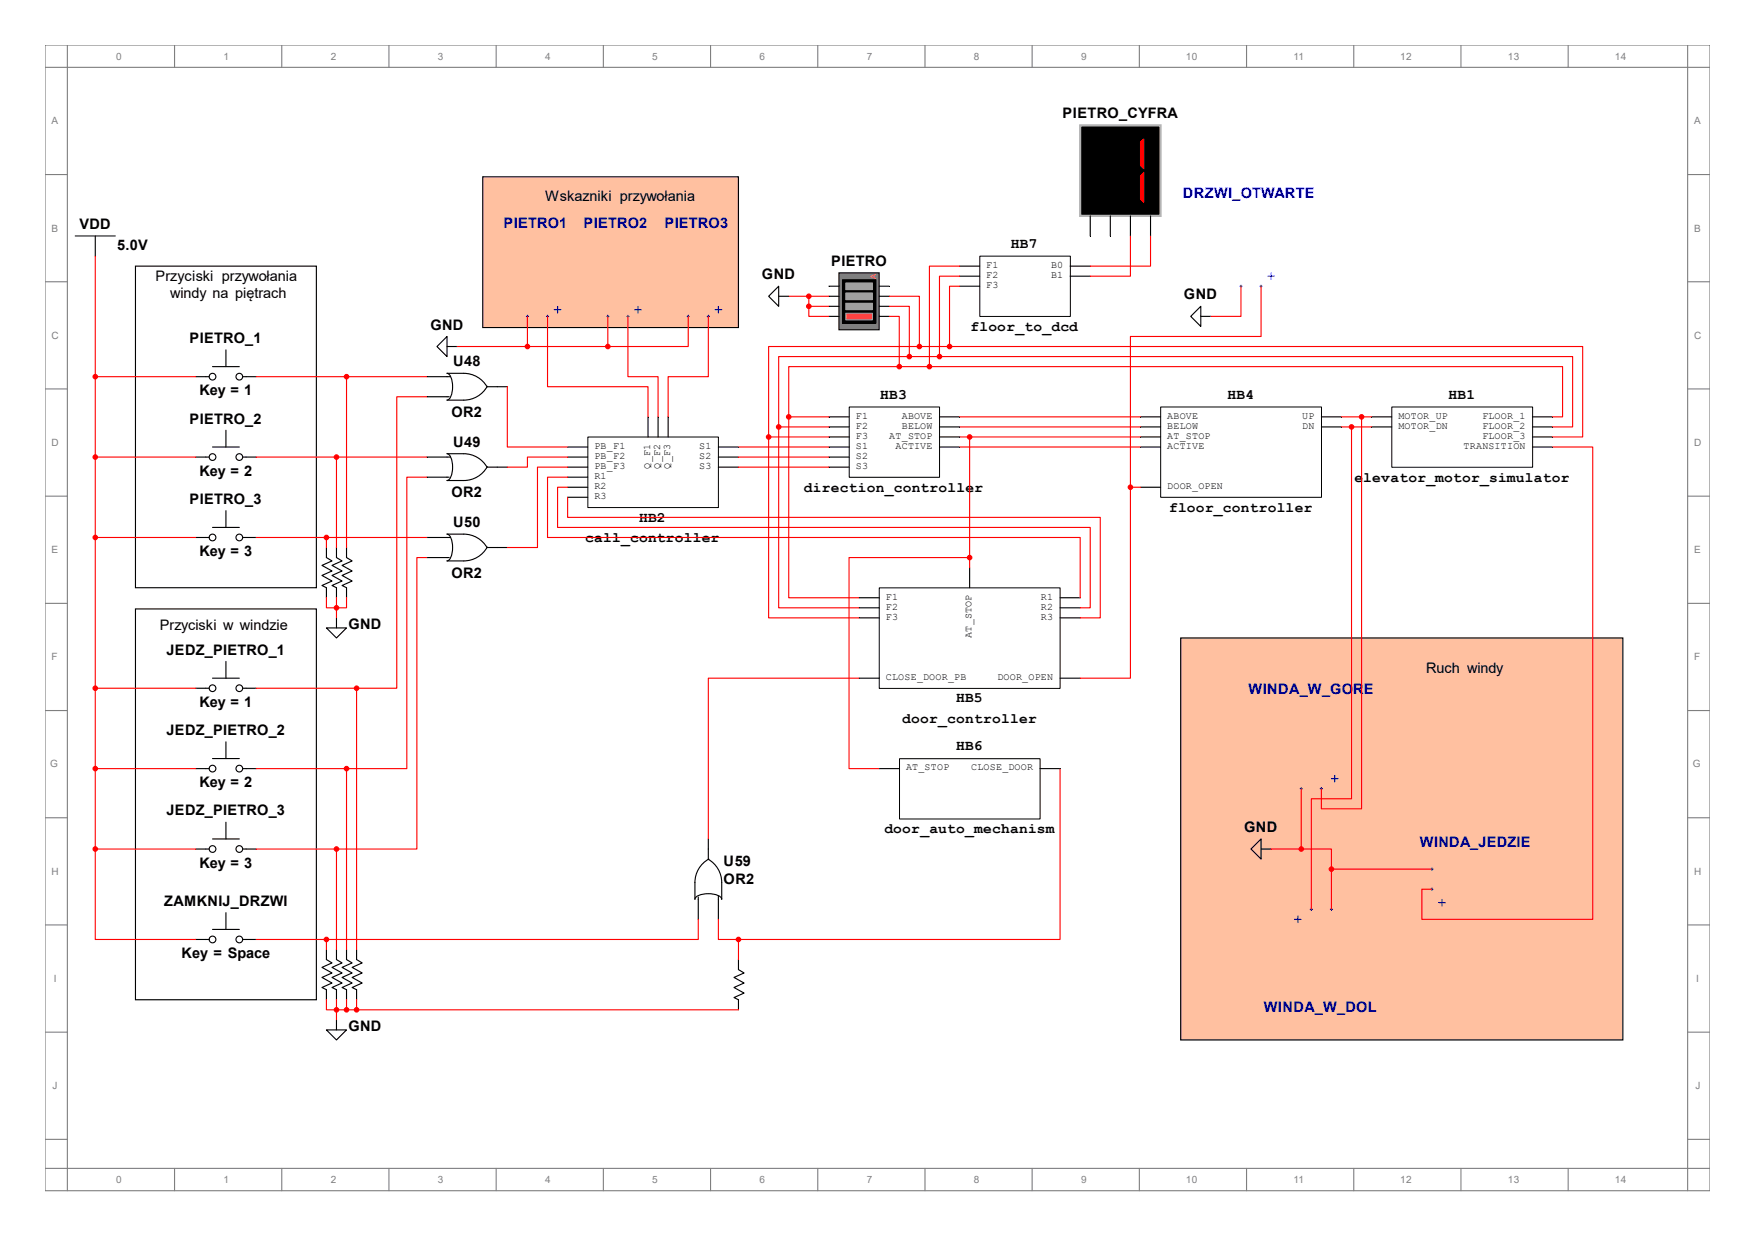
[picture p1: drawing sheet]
<svg xmlns="http://www.w3.org/2000/svg" width="297mm" height="210mm" viewBox="0 0 297 210" stroke-linecap="round" stroke-linejoin="round" font-family="sans-serif">
<g fill="none" stroke="#808080" stroke-width=".19">
<path d="M7.6 7.6h281.8v193.9h-281.8zM7.6 11.4h281.8M11.4 7.6v193.9M29.5 7.6v3.8M47.7 7.6v3.8M65.8 7.6v3.8M84 7.6v3.8M102.1 7.6v3.8M120.3 7.6v3.8M138.4 7.6v3.8M156.5 7.6v3.8M174.7 7.6v3.8"/>
<path d="M192.8 7.6v3.8M211 7.6v3.8M229.1 7.6v3.8M247.2 7.6v3.8M265.4 7.6v3.8M285.6 7.6v193.9M7.6 29.5h3.8M285.6 29.5h3.8M7.6 47.7h3.8M285.6 47.7h3.8M7.6 65.8h3.8M285.6 65.8h3.8"/>
<path d="M7.6 84h3.8M285.6 84h3.8M7.6 102.1h3.8M285.6 102.1h3.8M7.6 120.2h3.8M7.6 138.4h3.8M285.6 120.2h3.8M285.6 138.4h3.8M7.6 156.5h3.8M285.6 156.5h3.8M7.6 174.7h3.8M285.6 174.7h3.8"/>
<path d="M7.6 192.8h3.8M7.6 197.7h281.8M29.5 197.7v3.8M47.7 197.7v3.8M65.8 197.7v3.8M84 197.7v3.8M102.1 197.7v3.8M120.3 197.7v3.8M138.4 197.7v3.8M156.5 197.7v3.8M174.7 197.7v3.8M192.8 197.7v3.8"/>
<path d="M211 197.7v3.8M229.1 197.7v3.8M247.2 197.7v3.8M265.4 197.7v3.8M285.6 192.8h3.8"/>
</g>
<g fill="#ffc0a0" stroke="#000" stroke-width=".19">
<path d="M81.7 29.9h43.3v25.5h-43.3z" fill-rule="evenodd"/>
<path d="M199.8 108h74.9v68h-74.9z" fill-rule="evenodd"/>
</g>
<g fill="none" stroke="#000" stroke-width=".19">
<path d="M16.1 39.9v3.4M22.9 45h30.6v54.5h-30.6zM38.2 59.2v2.8M33.1 77.4h2.3M33.1 63.7h2.3M36 75.6h4.5M36 62h4.5M38.2 72.8v2.8M41.1 77.4h2.2M41.1 63.7h2.2M72.3 77.4h3.9M72.3 63.7h3.9"/>
<path d="M72.3 67.1h3.7M82.5 79.1h3.4M82.5 65.4h3.4M82.5 65.4a4.5 4.5 0 0 1-4 2.3h-2.8a2.12 2.12 0 0 0 .9-2.3 2.12 2.12 0 0 0-.9-2.2 8.5 8.5 0 0 1 4.8 .4 4.5 4.5 0 0 1 1.9 1.9M82.5 79a4.5 4.5 0 0 1-4 2.3h-2.8a2.12 2.12 0 0 0 .9-2.2 2.12 2.12 0 0 0-.9-2.3 8.5 8.5 0 0 1 4.8 .4 4.5 4.5 0 0 1 1.9 1.9M96.1 75.6h3.4M96.1 77.4h3.4M96.1 79.1h3.4M109.7 70.5v3.4M111.4 70.5v3.4M113.1 70.5v3.4M121.6 75.6h3.4"/>
<path d="M121.6 77.4h3.4M121.6 79.1h3.4M140.3 72.2h3.4M140.3 70.5h3.4M140.3 75.6h3.4M140.3 73.9h3.4M140.3 77.4h3.4M140.3 79.1h3.4M159 72.2h3.4M159 70.5h3.4M159 75.6h3.4M159 73.9h3.4"/>
<path d="M193 72.2h3.4M193 70.5h3.4M193 75.6h3.4M193 73.9h3.4M223.6 72.2h3.4M223.6 70.5h3.4M232.1 72.2h3.4M232.1 70.5h3.4M259.3 72.2h3.4M259.3 70.5h3.4M259.3 75.6h3.4M259.3 73.9h3.4"/>
<path d="M33.1 91h2.3M36 89.3h4.5M38.2 86.4v2.9M41.1 91h2.2M55.2 92.7v1.7l1 .5-1.7 .8 1.7 .9-1.7 .8 1.7 .9-1.7 .8 .7 .4v1.7M56.9 92.7v1.7l1 .5-1.7 .8 1.7 .9-1.7 .8 1.7 .9-1.7 .8 .7 .4v1.7M58.6 92.7v1.7l1 .5-1.7 .8 1.7 .9-1.7 .8 1.7 .9-1.7 .8 .7 .4v1.7M72.3 80.8h3.7M72.3 91h3.9M72.3 94.4h3.7M82.5 92.7h3.4M82.5 92.6a4.5 4.5 0 0 1-4 2.3h-2.8a2.12 2.12 0 0 0 .9-2.2 2.12 2.12 0 0 0-.9-2.3 8.6 8.6 0 0 1 4.8 .4 4.5 4.5 0 0 1 1.9 1.9"/>
<path d="M96.1 80.8h3.4M96.1 82.5h3.4M96.1 84.2h3.4M164.1 96.1v3.4M193 82.5h3.4M22.9 103.1h30.6v66.1h-30.6zM33.1 116.5h2.3M36 114.8h4.5M38.2 111.9v2.9M41.1 116.5h2.2M55.2 106.3h3.4l-1.7 1.7zM56.9 104.6v1.7"/>
<path d="M145.4 101.2h3.4M145.4 102.9h3.4M145.4 104.6h3.4M145.4 114.8h3.4M179.4 101.2h3.4M179.4 102.9h3.4M179.4 104.6h3.4M179.4 114.8h3.4M33.1 130.1h2.3M36 128.4h4.5M38.2 125.5v2.9M38.2 139.1v2.9"/>
<path d="M41.1 130.1h2.2M148.8 130.1h3.4M176 130.1h3.4M33.1 159h2.3M33.1 143.7h2.3M36 157.3h4.5M36 142h4.5M38.2 154.5v2.8M41.1 159h2.2M41.1 143.7h2.2M118.2 151.8v3.8M119.9 142v3.4"/>
<path d="M120 145.4a4.5 4.5 0 0 0-2.4 3.9v2.9a2.12 2.12 0 0 1 2.3-1 2.12 2.12 0 0 1 2.2 1 8.5 8.5 0 0 0-.4-4.8 4.5 4.5 0 0 0-1.8-2M121.6 151.6v4M55.2 174.3h3.4l-1.7 1.7zM55.2 160.7v1.7l1 .6-1.7 .7 1.7 1-1.7 .7 1.7 1-1.7 .7 .7 .4v1.7M56.9 160.7v1.7l1 .6-1.7 .7 1.7 1-1.7 .7 1.7 1-1.7 .7 .7 .4v1.7M56.9 172.6v1.7M58.6 160.7v1.7l1 .6-1.7 .7 1.7 1-1.7 .7 1.7 1-1.7 .7 .7 .4v1.7M60.3 160.7v1.7l1 .6-1.7 .7 1.7 1-1.7 .7 1.7 1-1.7 .7 .7 .4v1.7M125 162.4v1.7l.9 .6-1.7 .7 1.7 1-1.7 .7 1.7 1-1.7 .7 .8 .4v1.7"/>
<circle cx="36" cy="63.7" r=".57"/>
<circle cx="36" cy="77.3" r=".57"/>
<circle cx="40.5" cy="77.3" r=".57"/>
<circle cx="40.5" cy="63.7" r=".57"/>
<circle cx="36" cy="91" r=".57"/>
<circle cx="40.5" cy="91" r=".57"/>
<circle cx="36" cy="116.5" r=".57"/>
<circle cx="40.5" cy="116.5" r=".57"/>
<circle cx="36" cy="130.1" r=".57"/>
<circle cx="40.5" cy="130.1" r=".57"/>
<circle cx="36" cy="143.7" r=".57"/>
<circle cx="36" cy="159" r=".57"/>
<circle cx="40.5" cy="143.7" r=".57"/>
<circle cx="40.5" cy="159" r=".57"/>
</g>
<path d="M12.7 39.9h6.8M99.5 74h22.1v11.9h-22.1zM143.7 68.9h15.3v11.9h-15.3zM196.4 68.9h27.2v15.3h-27.2zM235.5 68.9h23.9v10.2h-23.9zM148.8 99.5h30.6v17h-30.6zM152.2 128.4h23.8v10.2h-23.8z" fill="none" stroke="#000" stroke-width=".17"/>
<g fill="none" stroke="#f00" stroke-width=".19">
<path d="M16.1 43.3v100.4M16.1 77.4h17M16.1 63.7h17M43.3 77.4h29M43.3 63.7h29M56.9 77.4v15.3M58.6 63.7v29M72.3 67.1h-5.2v49.4h-6.8M85.9 65.4v10.2h10.2M96.1 77.4h-6.8v1.7h-3.4M96.1 79.1h-5.1v13.6h-5.1M125 75.6h15.3"/>
<path d="M125 79.1h15.3M125 77.4h15.3M140.3 73.9h-10.2v30.7h15.3M140.3 72.2h-8.5v30.7h13.6M140.3 70.5h-6.8v30.7h11.9M162.4 70.5h30.6M162.4 72.2h30.6M162.4 75.6h30.6M162.4 73.9h30.6M164.1 73.9v22.2M16.1 91h17M43.3 91h29"/>
<path d="M55.2 91v1.7M72.3 94.4h-1.7v49.3h-13.7M72.3 80.8h-3.5v49.3h-10.2M96.1 84.2v3.4h90.1v17h-3.4M96.1 82.5h-1.7v6.8h90.1v13.6h-1.7M96.1 80.8h-3.4v10.2h90.1v10.2M164.1 94.4h-20.4v35.7h5.1M16.1 116.5h17M43.3 116.5h17M55.2 101.2v1.7h3.4v-1.7M56.9 101.2v3.4M60.3 116.5v44.2"/>
<path d="M145.4 114.8h-25.5v27.2M16.1 130.1h17M43.3 130.1h15.3M58.6 130.1v30.6M179.4 130.1v28.9h-54.4M16.1 143.7v15.3h17M16.1 143.7h17M43.3 143.7h13.6M43.3 159h11.9M55.2 159v1.7M56.9 143.7v17M118.2 155.6v3.4h-63"/>
<path d="M121.6 155.6v3.4h3.4M125 159v3.4M55.2 169.2v1.7h69.8M56.9 169.2v3.4M58.6 169.2v1.7M60.3 169.2v1.7"/>
</g>
<g fill="#f00" stroke="#f00" stroke-width=".19">
<circle cx="16.1" cy="63.7" r=".38"/>
<circle cx="16.1" cy="77.3" r=".38"/>
<circle cx="130.1" cy="73.9" r=".38"/>
<circle cx="131.8" cy="72.2" r=".38"/>
<circle cx="133.5" cy="70.5" r=".38"/>
<circle cx="164.1" cy="73.9" r=".38"/>
<circle cx="16.1" cy="91" r=".38"/>
<circle cx="16.1" cy="116.5" r=".38"/>
<circle cx="16.1" cy="130.1" r=".38"/>
<circle cx="16.1" cy="143.7" r=".38"/>
<circle cx="56.9" cy="102.9" r=".38"/>
<circle cx="56.9" cy="170.9" r=".38"/>
<circle cx="58.6" cy="170.9" r=".38"/>
<circle cx="55.2" cy="91" r=".38"/>
<circle cx="56.9" cy="77.3" r=".38"/>
<circle cx="58.6" cy="63.7" r=".38"/>
<circle cx="56.9" cy="143.7" r=".38"/>
<circle cx="58.6" cy="130.1" r=".38"/>
<circle cx="60.3" cy="116.5" r=".38"/>
<circle cx="164.1" cy="94.4" r=".38"/>
<circle cx="55.2" cy="159" r=".38"/>
<circle cx="60.3" cy="170.9" r=".38"/>
<circle cx="125" cy="159" r=".38"/>
</g>
<path d="M142 46.2h6.8v9.6h-6.8z" fill-rule="evenodd" fill="#808080" stroke="#000" stroke-width=".19"/>
<path d="M142.6 47.4h5.7v7.3h-5.7z" fill="#000"/>
<path d="M142.6 47.3h5.7v7.4h-5.7z" fill="none" stroke="#000" stroke-width=".17"/>
<path d="M143.2 47.9h4.5v1.1h-4.5z" fill="#a0a0a4"/>
<path d="M143.1 47.9h4.6v1.1h-4.6z" fill="none" stroke="#a0a0a4" stroke-width=".17"/>
<path d="M143.2 49.6h4.5v1.1h-4.5z" fill="#a0a0a4"/>
<path d="M143.1 49.6h4.6v1.1h-4.6z" fill="none" stroke="#a0a0a4" stroke-width=".17"/>
<path d="M143.2 51.4h4.5v1h-4.5z" fill="#a0a0a4"/>
<path d="M143.1 51.3h4.6v1.1h-4.6z" fill="none" stroke="#a0a0a4" stroke-width=".17"/>
<path d="M143.2 53h4.5v1.1h-4.5z" fill="#a0a0a4"/>
<path d="M143.1 53h4.6v1.1h-4.6z" fill="none" stroke="#a0a0a4" stroke-width=".17"/>
<path d="M143.4 53.2h4.1v.7h-4.1z" fill="#ff8000"/>
<path d="M143.3 53.2h4.2v.7h-4.2z" fill="none" stroke="#ff8000" stroke-width=".17"/>
<g fill="none" stroke="#000" stroke-width=".19">
<path d="M184.5 36.5v3.4M187.9 36.5v3.4M191.3 36.5v3.4M194.7 36.5v3.4M130.1 50.1l1.7-1.7v3.4zM131.8 50.1h1.7M140.3 48.4h1.7M140.3 50.1h1.7M140.3 51.8h1.7M140.3 53.5h1.7M148.8 48.4h1.7M148.8 50.1h1.7"/>
<path d="M148.8 51.8h1.7M148.8 53.5h1.7M162.4 48.4h3.4M162.4 45h3.4M162.4 46.7h3.4M181.1 45h3.4M181.1 46.7h3.4"/>
</g>
<g fill="#f00" stroke="#f00" stroke-width=".19">
<circle cx="136.9" cy="50.1" r=".38"/>
<circle cx="136.9" cy="51.8" r=".38"/>
<circle cx="152.2" cy="62" r=".38"/>
<circle cx="153.9" cy="60.3" r=".38"/>
<circle cx="155.6" cy="58.6" r=".38"/>
<circle cx="157.3" cy="62" r=".38"/>
<circle cx="159" cy="60.3" r=".38"/>
<circle cx="160.7" cy="58.6" r=".38"/>
</g>
<g fill="none" stroke="#f00" stroke-width=".19">
<path d="M191.3 39.9v6.8h-6.8M194.7 39.9v5.1h-10.2M133.5 50.1h6.8M136.9 51.8v1.7h3.4M136.9 51.8h3.4M136.9 50.1v1.7M150.5 53.5h1.7v8.5M150.5 51.8h3.4v8.5M150.5 50.1h5.1v8.5M155.6 58.6h-25.5v15.3M155.6 58.6h5.1M160.7 58.6h107.1v15.3h-5.1"/>
<path d="M162.4 45h-5.1v17M162.4 46.7h-3.4v13.6M162.4 48.4h-1.7v10.2M152.2 62h-18.7v8.5M152.2 62h5.1M153.9 60.3h-22.1v11.9M153.9 60.3h5.1M157.3 62h107.1v8.5h-1.7M159 60.3h107.1v11.9h-3.4"/>
</g>
<path d="M182.8 21.2h13.6v15.3h-13.6z" fill-rule="evenodd" fill="#000" stroke="#b4b4b4" stroke-width=".38"/>
<g fill="#f00" stroke="#f00" stroke-width=".17">
<path d="M193 24.1l.6-.6v5.1l-.6-.6z" fill-rule="evenodd"/>
<path d="M193 29.7l.6-.5v5.1l-.6-.6z" fill-rule="evenodd"/>
</g>
<path d="M165.8 43.3h15.3v10.3h-15.3z" fill="none" stroke="#000" stroke-width=".17"/>
<path d="M225.3 131.8h1.2M225.9 131.2v1.1" fill="none" stroke="#00f" stroke-width=".19"/>
<path d="M223.4 133.5h.4M223.6 133.3v.4" fill="none" stroke="#00f" stroke-width=".19"/>
<path d="M220 133.5h.4M220.2 133.3v.4" fill="none" stroke="#00f" stroke-width=".19"/>
<path d="M214.6 46.7h1.1M215.1 46.2v1.1" fill="none" stroke="#00f" stroke-width=".17"/>
<path d="M213.2 48.4h.4M213.4 48.2v.4" fill="none" stroke="#00f" stroke-width=".19"/>
<path d="M93.8 52.4h1.1M94.4 51.8v1.2M209.8 48.4h.4M210 48.2v.4" fill="none" stroke="#00f" stroke-width=".19"/>
<path d="M92.5 53.5h.4M92.7 53.4v.3" fill="none" stroke="#00f" stroke-width=".19"/>
<path d="M89.1 53.5h.3M89.3 53.4v.3M107.4 52.4h1.1M108 51.8v1.2" fill="none" stroke="#00f" stroke-width=".19"/>
<path d="M106.1 53.5h.4M106.3 53.4v.3" fill="none" stroke="#00f" stroke-width=".19"/>
<path d="M102.7 53.5h.4M102.9 53.4v.3M121 52.4h1.1M121.6 51.8v1.2" fill="none" stroke="#00f" stroke-width=".19"/>
<path d="M119.7 53.5h.4M119.9 53.4v.3" fill="none" stroke="#00f" stroke-width=".19"/>
<path d="M116.3 53.5h.4M116.5 53.4v.3M219.1 155.6h1.1M219.7 155v1.2" fill="none" stroke="#00f" stroke-width=".19"/>
<path d="M221.7 153.9h.4M221.9 153.7v.4" fill="none" stroke="#00f" stroke-width=".19"/>
<path d="M225.1 153.9h.4M225.3 153.7v.4M243.5 152.8h1.1M244 152.2v1.1" fill="none" stroke="#00f" stroke-width=".19"/>
<path d="M242.1 150.5h.4M242.3 150.3v.4" fill="none" stroke="#00f" stroke-width=".19"/>
<path d="M242.1 147.1h.4M242.3 146.9v.4" fill="none" stroke="#00f" stroke-width=".19"/>
<g fill="#f00" stroke="#f00" stroke-width=".19">
<circle cx="191.3" cy="82.5" r=".38"/>
<circle cx="102.9" cy="58.6" r=".38"/>
<circle cx="89.3" cy="58.6" r=".38"/>
<circle cx="228.7" cy="72.2" r=".38"/>
<circle cx="230.4" cy="70.5" r=".38"/>
<circle cx="225.3" cy="147.1" r=".38"/>
<circle cx="220.2" cy="143.7" r=".38"/>
</g>
<g fill="none" stroke="#f00" stroke-width=".19">
<path d="M77.4 58.6h25.5M89.3 53.5v5.1M92.7 53.5v11.9h17v5.1M102.9 53.5v5.1M106.3 53.5v10.2h5.1v6.8M116.5 53.5v5.1h-13.6M119.9 53.5v10.2h-6.8v6.8M210 48.4v5.1h-5.1M213.4 48.4v8.5h-22.1v25.6M227 72.2h5.1M227 70.5h5.1M228.7 72.2v63h-6.8v18.7"/>
<path d="M230.4 70.5v66.4h-6.8v-3.4M262.7 75.6h6.8v80h-28.9v-5.1h1.7M191.3 82.5v32.3h-8.5M191.3 82.5h1.7M220.2 133.5v10.2M215.1 143.7h5.1M220.2 143.7h5.1v3.4M225.3 147.1v6.8M225.3 147.1h17"/>
</g>
<path d="M74 58.6l1.7-1.7v3.4zM75.7 58.6h1.7M203.2 51.8v3.4l-1.7-1.7zM203.2 53.5h1.7M211.7 143.7l1.7-1.7v3.4zM213.4 143.7h1.7" fill="none" stroke="#000" stroke-width=".19"/>
<g font-size="2.5">
<text x="179.8" y="19.9">PIETRO_CYFRA</text>
<text x="92.2" y="34">Wskazniki przywołania</text>
<text x="13.5" y="38.8">VDD</text>
<text x="171.1" y="42">HB7</text>
<text x="19.9" y="42.4">5.0V</text>
<text x="26.3" y="47.6">Przyciski przywołania</text>
<text x="128.9" y="47.3">GND</text>
<text x="140.7" y="45">PIETRO</text>
<text x="28.8" y="50.4">windy na piętrach</text>
<text x="200.4" y="50.7">GND</text>
<text x="32.1" y="58">PIETRO_1</text>
<text x="72.9" y="55.8">GND</text>
<text x="164.3" y="56">floor_to_dcd</text>
<text x="76.7" y="62">U48</text>
<text x="32.1" y="71.7">PIETRO_2</text>
<text x="33.7" y="66.9">Key = 1</text>
<text x="76.4" y="70.5">OR2</text>
<text x="149" y="67.5">HB3</text>
<text x="207.7" y="67.5">HB4</text>
<text x="245.2" y="67.5">HB1</text>
<text x="76.7" y="75.6">U49</text>
<text x="33.7" y="80.6">Key = 2</text>
<text x="136.1" y="83.2">direction_controller</text>
<text x="229.2" y="81.5">elevator_motor_simulator</text>
<text x="32.1" y="85.3">PIETRO_3</text>
<text x="76.4" y="84.1">OR2</text>
<text x="76.7" y="89.2">U50</text>
<text x="108.2" y="88.3">HB2</text>
<text x="197.9" y="86.6">floor_controller</text>
<text x="33.7" y="94.1">Key = 3</text>
<text x="99" y="91.7">call_controller</text>
<text x="76.4" y="97.7">OR2</text>
<text x="27.1" y="106.6">Przyciski w windzie</text>
<text x="59" y="106.4">GND</text>
<text x="28.2" y="110.8">JEDZ_PIETRO_1</text>
<text x="241.3" y="113.9">Ruch windy</text>
<text x="33.7" y="119.7">Key = 1</text>
<text x="161.8" y="118.9">HB5</text>
<text x="28.2" y="124.4">JEDZ_PIETRO_2</text>
<text x="152.7" y="122.3">door_controller</text>
<text x="161.8" y="127">HB6</text>
<text x="33.7" y="133.3">Key = 2</text>
<text x="28.2" y="138">JEDZ_PIETRO_3</text>
<text x="149.7" y="141">door_auto_mechanism</text>
<text x="210.6" y="140.8">GND</text>
<text x="33.7" y="146.9">Key = 3</text>
<text x="122.5" y="146.5">U59</text>
<text x="122.5" y="149.5">OR2</text>
<text x="27.8" y="153.3">ZAMKNIJ_DRZWI</text>
<text x="30.7" y="162.2">Key = Space</text>
<text x="59" y="174.5">GND</text>
</g>
<g font-size="2.5" fill="#00f">
<text x="200.2" y="33.5">DRZWI_OTWARTE</text>
<text x="85.2" y="38.6">PIETRO1</text>
<text x="98.8" y="38.6">PIETRO2</text>
<text x="112.4" y="38.6">PIETRO3</text>
<text x="211.3" y="117.4">WINDA_W_GORE</text>
<text x="240.3" y="143.3">WINDA_JEDZIE</text>
<text x="213.9" y="171.2">WINDA_W_DOL</text>
</g>
<g font-size="1.7" fill="#808080">
<text x="19.7" y="10.1">0</text>
<text x="37.8" y="10.1">1</text>
<text x="56" y="10.1">2</text>
<text x="74.1" y="10.1">3</text>
<text x="92.3" y="10.1">4</text>
<text x="110.4" y="10.1">5</text>
<text x="128.5" y="10.1">6</text>
<text x="146.7" y="10.1">7</text>
<text x="164.8" y="10.1">8</text>
<text x="183" y="10.1">9</text>
<text x="200.7" y="10.1">10</text>
<text x="218.9" y="10.1">11</text>
<text x="237" y="10.1">12</text>
<text x="255.2" y="10.1">13</text>
<text x="273.3" y="10.1">14</text>
<text x="8.7" y="21">A</text>
<text x="286.7" y="21">A</text>
<text x="8.7" y="39.2">B</text>
<text x="286.7" y="39.2">B</text>
<text x="8.7" y="57.3">C</text>
<text x="286.7" y="57.3">C</text>
<text x="8.7" y="75.5">D</text>
<text x="286.7" y="75.5">D</text>
<text x="8.7" y="93.6">E</text>
<text x="286.7" y="93.6">E</text>
<text x="8.7" y="111.8">F</text>
<text x="286.7" y="111.8">F</text>
<text x="8.5" y="129.9">G</text>
<text x="286.5" y="129.9">G</text>
<text x="8.7" y="148">H</text>
<text x="286.7" y="148">H</text>
<text x="9.1" y="166.2">I</text>
<text x="287.1" y="166.2">I</text>
<text x="8.9" y="184.3">J</text>
<text x="286.9" y="184.3">J</text>
<text x="19.7" y="200.2">0</text>
<text x="37.8" y="200.2">1</text>
<text x="56" y="200.2">2</text>
<text x="74.1" y="200.2">3</text>
<text x="92.3" y="200.2">4</text>
<text x="110.4" y="200.2">5</text>
<text x="128.5" y="200.2">6</text>
<text x="146.7" y="200.2">7</text>
<text x="164.8" y="200.2">8</text>
<text x="183" y="200.2">9</text>
<text x="200.7" y="200.2">10</text>
<text x="218.9" y="200.2">11</text>
<text x="237" y="200.2">12</text>
<text x="255.2" y="200.2">13</text>
<text x="273.3" y="200.2">14</text>
</g>
<g font-size="1.7">
<text x="166.9" y="45.4">F1</text>
<text x="166.9" y="47.1">F2</text>
<text x="177.9" y="45.4">B0</text>
<text x="177.9" y="47.1">B1</text>
<text x="166.9" y="48.8">F3</text>
<text x="144.8" y="70.9">F1</text>
<text x="152.6" y="70.9">ABOVE</text>
<text x="197.5" y="70.9">ABOVE</text>
<text x="220.4" y="70.9">UP</text>
<text x="236.7" y="70.9">MOTOR_UP</text>
<text x="250.9" y="70.9">FLOOR_1</text>
<text x="100.6" y="76">PB_F1</text>
<text x="100.6" y="77.7">PB_F2</text>
<text x="118.3" y="76">S1</text>
<text x="118.3" y="77.7">S2</text>
<text x="144.8" y="72.6">F2</text>
<text x="144.8" y="74.3">F3</text>
<text x="144.8" y="76">S1</text>
<text x="144.8" y="77.7">S2</text>
<text x="150.5" y="74.3">AT_STOP</text>
<text x="151.6" y="76">ACTIVE</text>
<text x="152.6" y="72.6">BELOW</text>
<text x="197.5" y="76">ACTIVE</text>
<text x="197.5" y="72.6">BELOW</text>
<text x="197.5" y="74.3">AT_STOP</text>
<text x="220.4" y="72.6">DN</text>
<text x="236.7" y="72.6">MOTOR_DN</text>
<text x="247.7" y="76">TRANSITION</text>
<text x="250.9" y="74.3">FLOOR_3</text>
<text x="250.9" y="72.6">FLOOR_2</text>
<text x="100.6" y="79.4">PB_F3</text>
<text x="100.6" y="81.1">R1</text>
<text x="100.6" y="82.8">R2</text>
<text x="110" y="79.3" transform="rotate(-90 110 79.3)">Q_F1</text>
<text x="111.7" y="79.3" transform="rotate(-90 111.7 79.3)">Q_F2</text>
<text x="113.4" y="79.3" transform="rotate(-90 113.4 79.3)">Q_F3</text>
<text x="118.3" y="79.4">S3</text>
<text x="144.8" y="79.4">S3</text>
<text x="197.5" y="82.8">DOOR_OPEN</text>
<text x="100.6" y="84.5">R3</text>
<text x="149.9" y="101.5">F1</text>
<text x="176.1" y="101.5">R1</text>
<text x="149.9" y="103.2">F2</text>
<text x="149.9" y="104.9">F3</text>
<text x="164.4" y="107.9" transform="rotate(-90 164.4 107.9)">AT_STOP</text>
<text x="176.1" y="103.2">R2</text>
<text x="176.1" y="104.9">R3</text>
<text x="149.9" y="115.1">CLOSE_DOOR_PB</text>
<text x="168.8" y="115.1">DOOR_OPEN</text>
<text x="153.3" y="130.4">AT_STOP</text>
<text x="164.3" y="130.4">CLOSE_DOOR</text>
</g>
<text font-size="1.3" fill="#ff8000" x="148.3" y="47.3" transform="rotate(-90 148.3 47.3)">A</text>
</svg>
